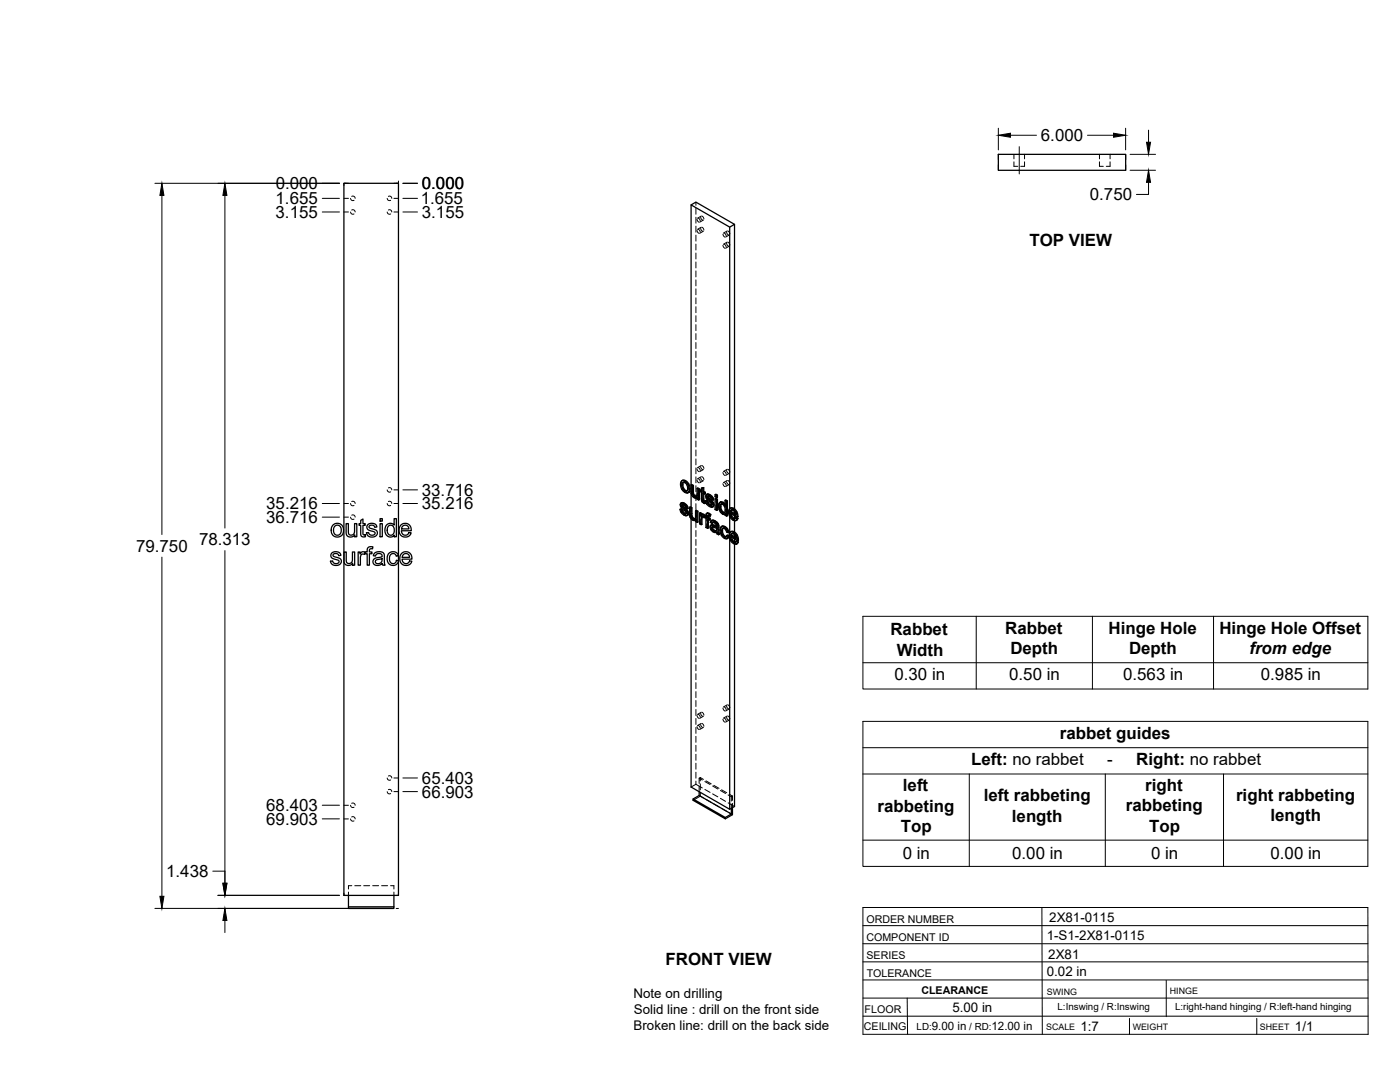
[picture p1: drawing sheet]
<svg xmlns="http://www.w3.org/2000/svg" width="559mm" height="432mm" viewBox="0 0 559 432" stroke-linecap="round" stroke-linejoin="round" font-family="sans-serif">
<!-- layer: Visible -->
<g fill="none" stroke="#000" stroke-width=".51">
<path d="M398.5 61.6h50.8v6.4h-50.8zM275.8 81.8l2-1.1 15.4 8.8-1.9 1.1M293.2 89.5v113.6M272.2 191.8l.8-.2 .7 .2zM272.2 191.8l-.5 .7-.1 .8 .5 1.9 1.6 1.5h.7l.5-.3M272.3 193.6l.3 1.5M272.6 195.1l.3-.2 .8 .8-.3 .2zM272.8 192.5l-.2 .9M272.9 194.9l-.3-1.5-.3 .1 .2-.8 .5-.2 .9 .6 .5 1.4-.2 1.4h-.8M273.4 192l1 1a1.92 1.92 0 0 1 1 2M273.7 195.7l.5 .2M273.7 191.8l1.2 1.3"/>
<path d="M274.6 193.3l.5 1.9 .3-.2-.2 1.2M275.1 195.2l-.2 1.2 .3-.2-.6 .5M275.8 196.7v5.7M276.5 193.9v3.1l.3-.1 .3 .6M276.5 197.1l.3 .6 .3-.2 .5 .4M276.8 197.7l.4 .4h.9l-.3 .1M276.8 193.7l-.7-.3-.3 .1v2.9l.3 1.1 .8 1a.97 .97 0 0 0 1.4 .1v.6l.5 .4M276.8 196.9v-3.2l-.3 .2-.7-.4v-111.7l15.5 8.8v112.3h.9a1.88 1.88 0 0 1 1.9 1.3M277.2 198.1l.6 .1M278.2 194.9l.6 .4 .4-.2v4.3l-.4 .2v-4.3M278.3 198.6l-.3 .2M279.2 195.1l-.7-.4-.3 .2v2.6l-.4 .7"/>
<path d="M280 195.5l-.5 .1v.6l.5 .3v3.3l.8 1h.8l-.1-.7-.6 .1M280 194.8l.9-.2v1.5M280.6 194.8v1.5l.3-.2 .6 .3M280.6 196.3l.6 .3 .3-.2v.6l-.3 .2v-.6M280.6 199.8l.7 .2M280.7 200l.8 .1M280.9 194.6l-.9 .2v1.1l-.5-.3M280.9 197v2.6M281.2 197.2l-.6-.4v2.9l.5 .1M281.6 199.9l.6 .2M282.1 197.3l1.3 .1M282.3 198.3l.1 .3 .3-.2 .2 .4"/>
<path d="M282.4 198.6l.2 .3a1.16 1.16 0 0 1 1.4 .8l.4 .4M282.4 197.2l-.4 .2M282.5 197.4l.6 .2 .3-.2 .7 .6M282.5 199.9l-.6-.2-.3 .2 .4 1.2 .9 .9a1.24 1.24 0 0 0 1.6 .2M282.6 198v.1M282.6 198.9l1.5 1.4 .3-.2 .4 .7M282.7 198.4l-.1-.3-.3 .2 .1-.2 1 .3 .5 1 .6 .2M282.8 197.2l-.9 .3-.2 .9 .4 .8 1.9 1.8-.2 .7M283.1 197.6l.7 .6 .3-.2 .5 .7M283.8 198.2l.5 .7 .3-.2 .2 .8-.3 .1-.2-.7M285.4 199.1l.3-.2 .7 .3-.4 .2zM285.4 197.4l.3-.2 .7 .4-.4 .2z"/>
<path d="M285.4 199.1v4.2l.6 .4M285.4 197.4v.8l.6 .4M286.4 199.2v4.3l-.4 .2v-4.3M286.4 197.6v.8l-.4 .2v-.8M289.4 199.7l.6 .3 .3-.1v5.9l-.3 .2v-6M290.3 199.9l-.6-.4-.3 .2v2.1l-.4-.7M133 209.4l1.7-.6 .9 .2 .8 .6 .6 1v2.1l-1.1 1.3-1.7 .3-1.4-.8-.6-1.6a2.79 2.79 0 0 1 .8-2.5zM133.5 210.1l1.2-.5 .6 .1 .6 .6 .3 1.8-.9 1.3-1 .2-.9-.7-.3-1.5zM138.2 209h.8l.1 3.7a1.31 1.31 0 0 0 1.7 .7 1.31 1.31 0 0 0 .7-1.6v-2.8h.9v5.2h-.8v-.8a1.86 1.86 0 0 1-2.2 .9 1.86 1.86 0 0 1-1.2-2.1zM144 207.7l.9-.6v1.9h.9v.7h-.9v3.3l.2 .4h.7l.1 .8h-1.3l-.6-.6v-3.9h-.7v-.7h.7zM146.7 209.5l1.7-.7a1.77 1.77 0 0 1 2 1.5l-.8 .1a1.17 1.17 0 0 0-1.1-.9 1.17 1.17 0 0 0-1.2 .9l.4 .4 2.1 .6a1.59 1.59 0 0 1 .7 2 1.59 1.59 0 0 1-2 .9l-1.5-.3-.7-1.4 .9-.1 .2 .6 .6 .5 1.4-.2a.82 .82 0 0 0 .2-1.1 .82 .82 0 0 0-1.1-.3l-1-.3a1.38 1.38 0 0 1-.8-2.2zM151.7 209h.9v5.2h-.9z"/>
<path d="M151.7 207h.9v1h-.9zM154.3 209.5l1.1-.6a1.86 1.86 0 0 1 1.9 .7v-2.6h.9v7.2h-.8v-.6a2.16 2.16 0 0 1-2.7 .4 2.16 2.16 0 0 1-1.1-2.4zM154.9 210.1l1.3-.5 1 1v2l-.7 .9h-1l-.8-.9-.1-1.5zM160 209.6l1-.7h1.5l1 .7 .5 1 .1 1.2h-3.9l.2 1 .9 .7a1.43 1.43 0 0 0 1.9-1l.9 .1-.4 .9-1 .7h-1.7l-1-.6-.7-1.7 .1-1.2zM160.7 210l.6-.4 1.1 .1 .6 .6 .2 .8h-2.9zM271.4 203.3l.6 .2M271.9 200.7l1.3 .1M272 203.5l.4-.2 .2 .9-.3 .1zM272.1 201.7l.7 .5M272.2 202l.2 .4a1.49 1.49 0 0 1 1.6 .9l.3 .2M272.2 200.6l-.4 .2M272.3 204.3l.7 .7h.8"/>
<path d="M272.3 200.8l.6 .2 .3-.2 .8 .6M272.4 203.3l-.7-.2-.3 .2 .5 1.3 .8 .8a1.26 1.26 0 0 0 1.6 .2M272.4 202.4l1.5 1.3 .4-.2 .4 .7M272.5 201.4l-.1 .1M272.5 201.8l-.1-.3-.3 .2 .1-.2 1 .3 .5 1 .7 .3M272.6 204.2l.7 .6M272.6 200.6l-.8 .2-.3 .9 .4 .9 1.8 1.7 .2 .5-.3 .3M272.9 201l.7 .6 .4-.2 .5 .7M273 205l.6 .1M273.6 201.6l.5 .7 .4-.2 .2 .8-.3 .2-.3-.8M273.7 205.1h-.1M273.9 203.7l.4 .6 .4-.1 .1 .7"/>
<path d="M274.3 204.3l.2 .8 .3-.2-.2 .6M274.5 205.1l-.2 .5 .3-.1-.4 .3M275.2 202.4l.7 .4 .3-.2v3.2M275.8 207v107.1l15.5 8.9v-107.9M275.9 202.8v3.1l.3-.1 .3 .6M275.9 206l.3 .6 .3-.2 .4 .4M276.2 206.6l.4 .4h.9M276.2 202.6l-.7-.3-.3 .1v3.1l.3 1.1 .8 .8a.97 .97 0 0 0 1.4 .1M276.6 207l.6 .2M277.5 207l-.3 .2M277.6 203.8l.7 .4 .3-.2v4.3l-.3 .2v-4.3M277.7 207.5v.7l.6 .3"/>
<path d="M277.7 207.6l-.2 .1M278.6 204l-.7-.4-.3 .2v2.7l-.4 .7M279.2 204.7l.6 .4 .3-.2v.5l.4-.2M279.8 205.1v.6l.7-.5 .4 .1M280 206.4l.2 2.8-.3 .2v-2.2M280.1 204.9l-.6-.3-.3 .1v4.3l.7 .4M280.2 205.4l.7-.1 .6 .4M280.3 206.1v.1M280.6 205.4l.6 .5M281 206.6l-.8-.5-.2 .3 .3-.2-.1 .8M281.2 206.5l.6 .3v3.7l.6 .4M281.2 206.5v-.4l-.2 .5"/>
<path d="M281.2 200.3l.1 .7M281.2 206.5l-.2 .1M282.2 204.9h.9l.6 .4M282.2 200.1l.3-.2 .3 .8-.3 .2zM282.4 206.6l.7 .4 .3-.2v.6l-.3 .2v-.6M282.5 204.7l-.5 .2M282.5 200.9l.7 .6h.8M282.7 207.3v3.4l-.3 .2v-3.8l.7 .5M282.7 205.7v.7M282.8 205.1l.6 .4 .3-.2-.4 .8 .1-.6M282.8 200.7l.7 .7M283.1 204.9l-.6-.2-.5 .3-.2 1.2-.6-.3 .6-.1"/>
<path d="M283.2 201.5l.6 .2M283.3 206.1a.45 .45 0 0 0-.5-.5 .45 .45 0 0 0-.4 .6v.4l.3-.2 .7 .4M283.9 209.6l.7-.2 1.4 .5M283.9 201.7h-.1M284.1 210.7l.2 .6 .3-.2 .6 .5M284.1 200.3l.4 .6 .3-.1 .2 .7M284.2 210.4l-.1 .3 .3-.2 .2 .6M284.2 209.4l-.5 .2M284.3 211.3l.5 .5h1h-1M284.3 210.3l-.1 .1M284.4 207.8l.8 .3 .3-.2 .8 .6M284.4 210.3l.8 .3a.72 .72 0 0 1 .8 .6 .72 .72 0 0 1-.5 .8"/>
<path d="M284.4 210.3l-.2 .1M284.4 210.3v.2M284.5 200.9l.2 .8 .3-.2-.2 .6M284.5 208.4l-.4 .5 .6-.5 1.1 .9a.48 .48 0 0 1 .1 .8 .48 .48 0 0 1-.7-.2l-.9-.3M284.6 209.4l-1 .3-.2 1 .7 1.1 1.1 .7a.63 .63 0 0 1 .7 0 .63 .63 0 0 1 .3 .5l.6 .4M284.7 201.7l-.2 .5 .3-.1-.5 .3M284.7 207.6l-.8 .2M285.2 208.1l.8 .6 .3-.2 .4 .5M285.5 207.9l-.8-.3-.9 .3-.3 .5 .6 .5M286 208.7l.4 .5 .3-.2 .2 .7M286.4 209.2l.2 .6 .3-.1 .1 2.9M286.6 209.8l.1 2.9 .3-.1 .1 .6-.3 .2-.1-.6"/>
<path d="M287.4 202.4l.3 1.4M287.5 200.4h1.2l.6 .6M287.7 201.3h.7l.7 .8 .3 1.1-.2 1.4M287.7 201.3l-.3 1.1 .4-.2 .3 1.4M287.7 203.8l.4-.2 .7 .8-.5 .1zM287.8 201.2l-.1 .1M287.8 200.3l-.5 .2M288 201.2l-.2 1M288.1 212l.3 1.4 .3-.2 .7 .8M288.2 210.1l.9 .2 .3-.2 1 1M288.4 213.4l.7 .8h.8M288.4 200.6l.6 .5h.4"/>
<path d="M288.4 204.6h.8M288.5 209.9l-.6 .3M288.6 210.8l-.2 1M288.7 200.4l-.9-.1-.7 .4-.2 2.1 1 2 1 .5 .5-.2v.6l.6 .3M288.8 204.4l.4 .1M289.1 210.3l.9 .8a.88 .88 0 0 1 .7 .5 .88 .88 0 0 1-.1 1l-.5-1.3M289.4 210.1l-.9-.2-.7 .4-.4 .9 .1 1.1 .9 2 1 .7h.7M289.4 205.1l-.2 .2M290 213.7l.7 .4M290.6 212.6l-.6-.3-.6-1.1-.9-.4-.4 1.2 .3-.2 .3 1.4M290.7 214.1l.3-.1-.2 .5-.7 .5zM291 214l-.6-.5-.7 .8-.6-.1"/>
<path d="M291.3 206.2v6.3M291.5 212.3h.9a1.88 1.88 0 0 1 1.9 1.2M291.5 204.3l2.1 1.2-.5-1.4-.9-.6-.6 .3-.1 .5 .3-.2 1.7 1M291.7 213.6l2.1 1.2-.6-1.4-.8-.5h-.4l-.3 .7 .3-.1 1.7 .9M291.8 206.1l.8 .9 .8-.1M291.8 205.1l.3 .9M292 203.5l-.2 .6M292 214.4l.3 .9M292 215.5l.8 .8h.8M292.2 212.9l-.2 .6M292.5 203.1l1 .9a1.94 1.94 0 0 1 1.1 2.1M292.6 207l.6 .1"/>
<path d="M292.7 212.4l1.1 1a1.96 1.96 0 0 1 .9 2M292.8 216.3l.5 .2M292.9 202.9l-.9-.3-1 .6-.2 1.1 .2 1.4 .7 1.1 1.2 .9h.9l.7-.8M293.1 212.2l-1-.2-.9 .7-.2 1.3 .3 1.2 .7 1.1 1.2 .8h.7l.8-.8M293.2 217.1v104.8l-1.9 1.1M293.2 204.3v.6M293.2 205.8v1.1M293.2 207.8v4.5M293.2 213.4v.7M293.2 215.1v1.1M293.3 207l-.1 .1M293.5 216.4l-.2 .1"/>
<path d="M293.6 206.7l.6 .4M293.8 204.3l.4 1.9 .4-.1-.4 .1M293.8 216l.6 .5M293.9 213.7l.5 1.9 .3-.2-.3 .2M294.2 206.4l-2.8-1.5 .4 1.2 .3-.1 .8 .8M294.4 215.8l-2.8-1.6 .4 1.3 .3-.2 .8 .9M294.5 206.9l-.7 .8M294.5 206.9l-.6-.4-.7 .6M294.7 216.3l-.7 .8M294.7 216.3l-.6-.5-.8 .7M132.4 220.7l1.4-.5a1.81 1.81 0 0 1 2.3 1.4l-.9 .2a1.21 1.21 0 0 0-1.1-.9 1.21 1.21 0 0 0-1.2 .8l.3 .4 2.3 .7a1.6 1.6 0 0 1 .6 2 1.6 1.6 0 0 1-2 .9l-1.6-.5-.6-1.2 .9-.2 .3 .8 .6 .3 1.3-.2a.81 .81 0 0 0 .2-1.1 .81 .81 0 0 0-1-.3l-1.1-.3a1.37 1.37 0 0 1-.7-2.3zM137.3 220.3h.9v3.8a1.32 1.32 0 0 0 1.7 .7 1.32 1.32 0 0 0 .8-1.7v-2.8h.9v5.3h-.8v-.8a1.86 1.86 0 0 1-2.3 .8 1.86 1.86 0 0 1-1.2-2.1z"/>
<path d="M143 220.3h.7v.8a1.27 1.27 0 0 1 2.1-.7l.8-.1v-1.2a1.55 1.55 0 0 1 2.2-.9l-.1 .8a.81 .81 0 0 0-.9 0 .81 .81 0 0 0-.4 .8v.5h1.1v.7h-1.1v4.6h-.8v-4.6h-.8v-.4l-.3 .7-.9-.2-.6 .5-.2 4h-.8zM149.5 220.8l1.6-.6 1.2 .1 .8 .4 .6 4.9h-.9l-.2-.7-1.2 .7h-1.2l-.9-.4-.4-.7a1.74 1.74 0 0 1 2-2l.6-.1a.8 .8 0 0 0 1-.8 .8 .8 0 0 0-1.1-.7l-1 .2-.5 .8-.9-.1zM150.1 223.5l2.4-.6a1.59 1.59 0 0 1-.6 1.8 1.59 1.59 0 0 1-1.9-.1l-.2-.5zM155.2 220.9l1-.6h1.5l.8 .4 .5 1-.8 .3a1.47 1.47 0 0 0-2-.9 1.47 1.47 0 0 0-.8 2l.5 1.4 .7 .4 1.1-.2 .5-1.1 .9 .1-.3 1-1 .8-1.3 .1-.8-.3-.8-.8-.4-1.1 .1-1.2zM159 223.7v-150.5h-21.7v284.1h21.7v-133.3M160.3 220.9l1-.6h1.5l.9 .6 .6 1.1 .1 1.1h-3.9l.2 1 .8 .8a1.46 1.46 0 0 0 2-1l.8 .3-.4 .8-1 .6h-1.6l-1-.6-.5-.8-.2-1.2 .1-1.2zM161 221.3l.6-.3h1l.6 .5 .3 .9h-3zM279.1 316v1.5l-2.5 1.4v.5l12.9 7.4v-.6l-12.9-7.3M279.1 317.5l12.8 7.3-2.4 1.4M291.9 322.6v2.2M292.4 322.3v2.8l-2.9 1.7M139.1 357.3v5.2h18.1v-.6h-18.1"/>
<path d="M157.2 357.3v4.6"/>
</g>
<!-- layer: Hidden -->
<g fill="none" stroke="#000" stroke-width=".4">
<path d="M139.9 79.2l.5 .7h.9M140.4 78.4l.8-.1 .6 .9M154.6 79.2l.4 .7h.9M155 78.4h1l.4 .8M404.7 64.6v1.8h1.5M404.7 61.6v1.8M408.9 64.6v1.8h-1.5M408.9 61.6v1.8M438.8 64.6v1.8h1.6M438.8 61.6v1.8M443.1 64.6v1.8h-1.5M443.1 61.6v1.8"/>
<path d="M139.9 84.6l.5 .8h.9M140.4 83.8h.8l.6 .8M154.6 84.6l.4 .8h.9M155 83.8l1 .1 .4 .7M277.8 80.7v1.2M277.8 83.1v2.4M277.8 86.7v2.4M277.8 90.3v2.3M277.8 93.8v2.4M277.8 97.4v2.4M278.2 91.9l.3 .9 .5 .3M278.2 87.5l.3 .8 .5 .4"/>
<path d="M278.7 91.5l.5 .4 .3 .8M278.7 87.1l.5 .4 .3 .7M279.7 91.1l.2 .7 .6 .5M279.7 86.7l.2 .7 .6 .4M279.8 90.7l-1.4 .8M279.8 86.3l-1.4 .8M280.1 90.7l.7 .5 .1 .6M280.1 86.2l.7 .6 .1 .6M280.8 92.3l-1.5 .8M280.8 87.8l-1.5 .8M288.6 97.9l.3 .8 .5 .4M288.6 93.5l.3 .8 .5 .3"/>
<path d="M289 97.5l.6 .4 .3 .7M289 93l.6 .4 .3 .8M290 97.1l.2 .6 .6 .6M290 92.6l.2 .7 .6 .5M290.2 96.6l-1.4 .9M290.2 92.2l-1.4 .8M290.5 96.6l.6 .6 .2 .6M290.5 92.2l.6 .6 .2 .6M291.1 98.2l-1.4 .9M291.1 93.8l-1.4 .8M277.8 101v2.4M277.8 104.5v2.4"/>
<path d="M277.8 108.1v2.4M277.8 111.7v2.4M277.8 115.3v2.3M277.8 118.9v2.3M277.8 122.4v2.4M277.8 126v2.4M277.8 129.6v2.3M277.8 133.1v2.4M277.8 136.7v2.4M277.8 140.3v2.4M277.8 143.8v2.4M277.8 147.4v2.4"/>
<path d="M277.8 151v2.4M277.8 154.6v2.4M277.8 158.1v2.4M277.8 161.7v2.4M277.8 165.3v2.4M277.8 168.8v2.4M277.8 172.4v2.4M277.8 176v2.4M277.8 179.6v2.3M154.6 195.5l.6 .9 .7-.1M155 194.7l1 .1 .4 .7M271.9 193.1l.5 1.9-.3 .2"/>
<path d="M272.4 195l1.3 1.3-.3 .2M272.5 191.6l-.9 1.7M272.8 192.5l-.2 .1M272.9 192.4h.8l-.3 .2M273.7 192.4l.8 .9-.3 .2M273.7 196.3l.9 .3-.3 .2M274.5 195.8l-.3 .1M274.5 193.3l.3 1.4-.4 .2M274.8 194.7l-.1 .8-.5 .4M274.9 196.5l-.3 .1M275.8 193.5v3.2M276.1 193.4l.1 3.3-.3 .2"/>
<path d="M276.2 196.7l.2 .7-.3 .1M276.4 197.4l.4 .6-.3 .2M276.8 198l.6 .5-.3 .1M277.4 198.5l.8 .2 .4-.3-.3 .2M277.8 183.1v2.4M277.8 186.7v2.4M277.8 190.3v2.4M277.8 193.8v2.4M277.8 197.4v2.4M278.1 198.1h.1M278.2 191.5l.3 .8 .5 .4M278.2 187.1l.3 .8 .5 .3"/>
<path d="M278.3 198l-.4 .2M278.4 198.6h-.1M278.4 197.8l-.3 .3M278.5 194.7v2.8l-.4 .5M278.6 198.4v.7l-.3 .1M278.6 199.1l.6 .3M278.7 191.1l.5 .4 .3 .7M278.7 186.6l.5 .4 .3 .8M279.7 190.7l.2 .7 .6 .5M279.7 186.2l.2 .7 .6 .5M279.8 196l.5 .3-.3 .2M279.8 195.5v.5l-.3 .2"/>
<path d="M279.8 190.3l-1.4 .8M279.8 185.8l-1.4 .8M280 195.5l.3 .2M280.1 190.2l.7 .6 .1 .6M280.1 185.8l.7 .6 .1 .6M280.3 196.3l.1 3.4-.4 .2M280.3 194.6v1.1l-.3 .2M280.4 199.7l.2 .5-.3 .1M280.6 196.8l.3-.2v.4M280.8 191.8l-1.5 .9M280.8 187.4l-1.5 .8M280.9 196.6l.6 .4"/>
<path d="M281.9 199.7l.5 1.3-.3 .2M282 197.8l.2 .7-.4 .2M282.1 197.4l-.4 .6M282.2 198.5l.4 .7-.4 .1M282.3 197.2l-.5 .4M282.5 198l.3-.2-.2 .2M282.6 199.2l1.6 1.5-.4 .2M282.7 197.9l-.3 .2M282.8 197.8l.6 .2-.3 .2M283.4 198l.6 .5-.3 .2M284 198.5l.2 .7-.3 .2M284.2 199.2l.6 .3"/>
<path d="M285.7 197.2v.9l-.3 .1M285.7 198.9v1.5M285.7 198.1l.7 .3M288.6 188.6l.3 .8 .5 .3M288.6 193l.3 .8 .5 .4M289 188.1l.6 .4 .3 .8M289 192.6l.6 .4 .3 .8M289.7 199.5v2.1l-.3 .2M290 187.7l.2 .7 .6 .5M290 192.2l.2 .7 .6 .5M290.2 187.3l-1.4 .9M290.2 191.8l-1.4 .8"/>
<path d="M290.5 187.3l.6 .6 .2 .6M290.5 191.7l.6 .6 .2 .6M291.1 188.9l-1.4 .8M291.1 193.3l-1.4 .9M139.9 206.4l.5 .8h.9M139.9 200.9l.5 .8h.9M140.4 205.6l.8-.1 .6 .9M140.4 200.2l.8-.1 .6 .8M154.6 200.9l.6 .9 .7-.1M155 200.2h1l.4 .7M271.7 203.1l.5 1.3-.3 .2M271.8 201.3l.2 .6-.3 .2"/>
<path d="M271.9 200.8l-.4 .6M272 201.9l.4 .7-.3 .2M272.1 200.6l-.5 .4M272.2 204.4l1.1 1-.3 .1M272.3 201.4l.3-.1-.1 .1M272.4 202.6l1.6 1.5-.3 .2M272.6 201.3l-.4 .2M272.6 201.3l.6 .1-.3 .2M273.2 201.4l.6 .6-.3 .1M273.3 205.4l.8 .3-.3 .1M273.8 202l.3 .6-.4 .2M274 204.9l-.2 .1"/>
<path d="M274 204.1l.2 .5-.3 .2M274 204.9l-.3 .2 .3-.2M274.1 202.6l.6 .3M274.2 204.6l-.2 .3M274.5 205.6l-.4 .1M275.5 202.3l.1 3.3-.3 .2M275.6 205.6l.2 .7-.3 .2M275.8 206.3l.4 .6-.3 .2M275.8 202.4v1.7M275.8 205.3v1.7M276.2 206.9l.6 .5-.3 .2M276.8 207.4l.7 .2 .5-.3-.2 .2"/>
<path d="M277.5 207h.1M277.7 206.9l-.4 .2M277.8 201v2.4M277.8 204.6v2.3M277.8 208.1v2.4M277.8 211.7v2.4M277.8 215.3v2.4M277.8 218.9v2.3M277.8 206.7l-.3 .3M277.9 203.6v2.8l-.4 .5M278 207.3v.7l-.3 .2M278 208l.6 .3"/>
<path d="M279.5 207.3v1.6l-.3 .1M279.5 204.6v1.5M279.5 208.9l.7 .3M280.1 206.1l.8-.1-.3 .2M280.1 205.4v.1M280.2 206.1l.3-.2-.2 .2M280.4 205.2l-.6 .5M280.6 200.2l.6 .4-.4 .2M280.9 206l.4 .4M281.2 200.6l.4 .2M281.2 206.1l.3-.1-.2 .4M281.5 205.7v.1"/>
<path d="M281.5 206.3l.6 .3-.3 .2M281.5 206l-.2 .4M281.5 205.7l-.3 .3M281.8 205.8l.3 .2M282.1 209.1v1.2l-.3 .2M282.1 210.3l.6 .4M282.1 206.6v1.3M282.2 205l-.1 1-.3 .2M282.3 204.7l-.5 .4M282.4 201l1.1 1-.3 .1M282.4 207.1l.3-.2v.4M282.5 205.7l.4-.2-.2 .2"/>
<path d="M282.7 206.9l.7 .5M282.9 205.5l.4 .1-.4 .2M283.3 205.6l.3 .3M283.5 202l.8 .2-.3 .2M283.7 210.1l.4 1.1-.4 .2M283.8 209.6l-.4 .7M283.8 208.3l.7 .4M284 209.5l-.5 .3M284.1 211.2l.9 .9-.3 .2M284.1 201.5h-.1M284.1 207.7l-.6 .7M284.2 200.7l.1 .5-.3 .2"/>
<path d="M284.2 201.5l-.3 .2 .2-.2M284.2 207.6l-.4 .3M284.3 201.2l-.2 .3M284.4 208.4l.4-.1-.3 .1M284.5 210.2l.2-.1zM284.5 210.2l-.2 .1M284.6 210.1l-.4 .2M284.6 202.2h-.3M284.7 210.1l1.6 .5-.3 .2M284.8 208.3l.6 .1-.3 .2M285 212.1l.7 .2-.3 .2M285.4 208.4l.7 .7-.3 .2"/>
<path d="M285.7 212.3h.7l-.4 .1M285.7 201.6v1.6l-.3 .1M285.7 203.2l.7 .3M286 209.9l.3 .1M286 211.7l-.3 .2M286.1 209.1l.2 .7-.3 .2M286.2 211.5l-.4 .3M286.3 210.6l-.1 .9-.3 .2M286.3 209.8l-.3 .4M286.4 212.3l.1 .6-.3 .1M286.5 212.9l.6 .3M287.1 201.8l.2 1.3-.3 .2"/>
<path d="M287.3 200.7l-.2 1.1-.3 .2M287.3 203.1l.6 1.1-.3 .2M287.6 200.4l-.6 .5M287.7 211.4l.5 2-.3 .2M287.9 204.2l.8 .8-.3 .1M287.9 210.3l-.2 1.1-.3 .2M288 201.1h.7l-.3 .2M288 201.1l-.2 .1M288 201.1v.1M288.1 201.1l-.3 .1M288.2 213.4l1.2 1.3-.3 .1M288.2 210l-.6 .5"/>
<path d="M288.6 210.8l-.2 .1M288.7 210.7l.8 .1-.4 .1M288.7 205l.7 .1 .4-.2-.4 .2M288.7 201.1l.8 .8-.4 .2M289.4 201.1l.3 .5M289.4 214.7l1.1 .1M289.5 210.8l.5 .5-.3 .2M289.5 201.9l.3 1.5-.4 .2M289.5 205.1h-.1M289.8 203.4l-.2 .8-.4 .3 .3-.1M289.8 204.9v.6l-.4 .2M289.8 205.5l.5 .3"/>
<path d="M290 211.3l.3 .8-.3 .2M290 214.1l-.1 .1M290.3 212.1l.6 .3M290.4 213.5l-.7 .8M291.1 204.1l.5 1.9-.3 .2M291.3 202.9v3.3M291.3 212.5v2.6M291.3 213.5l.5 1.9-.3 .2M291.4 204.9l.4-.2v.4M291.6 206l1.3 1.4-.3 .2M291.6 202.7l-.8 1.6M291.6 214.2l.4-.2v.4"/>
<path d="M291.8 204.7l2.7 1.6M291.8 215.4l1.3 1.3-.3 .2M291.8 212.1l-.8 1.6M292 214l2.7 1.6M292 203.5l-.2 .1M292.1 203.4l.8 .1-.4 .1M292.2 212.9h-.2M292.3 212.7l.8 .1-.4 .2M292.9 203.5l.7 .8-.3 .2M292.9 207.4l1.1 .2-.4 .2M293.1 212.8l.7 .9-.3 .2M293.1 216.7l1.1 .3-.4 .2"/>
<path d="M293.2 203.1v1.2M293.2 204.9v.9M293.2 206.9v.9M293.2 212.3v1.1M293.2 214.1v1M293.2 216.2v.9M293.4 206.9h.1M293.5 205.1l.4 .2M293.6 206.9l-.3 .1 .2-.1M293.6 216.3h.1M293.6 204.3l.3 1-.3 .2M293.7 216.3l-.2 .1"/>
<path d="M293.7 214.4l.4 .3M293.8 216.2l-.3 .2M293.8 213.7l.3 1-.3 .1M293.9 206.5l-.4 .4M294.1 215.8l-.4 .5M294.1 207.5l-.1 .1M294.3 216.9l-.1 .1M159 223.7v.3M277.8 222.4v2.4M277.8 226v2.4M277.8 229.6v2.3M277.8 233.2v2.3"/>
<path d="M277.8 236.7v2.4M277.8 240.3v2.4M277.8 243.9v2.3M277.8 247.4v2.4M277.8 251v2.4M277.8 254.6v2.4M277.8 258.1v2.4M277.8 261.7v2.4M277.8 265.3v2.4M277.8 268.9v2.4M277.8 272.4v2.4M277.8 276v2.4"/>
<path d="M277.8 279.6v2.4M277.8 283.1v2.4M277.8 286.7v2.4M277.8 290.3v2.4M277.8 293.9v2.3M277.8 297.4v2.4M278.2 285.5l.3 .8 .5 .4M278.2 290l.3 .8 .5 .3M278.7 285.1l.5 .4 .3 .7M278.7 289.5l.5 .4 .3 .8M279.7 284.7l.2 .7 .6 .5M279.7 289.1l.2 .7 .6 .5"/>
<path d="M279.8 284.3l-1.4 .8M279.8 288.7l-1.4 .8M280.1 284.2l.7 .6 .1 .6M280.1 288.7l.7 .5 .1 .7M280.8 285.8l-1.5 .9M280.8 290.3l-1.5 .8M288.6 282.6l.3 .8 .5 .3M288.6 287l.3 .8 .5 .4M289 282.1l.6 .4 .3 .8M289 286.6l.6 .4 .3 .8M290 281.7l.2 .7 .6 .5M290 286.2l.2 .7 .6 .5"/>
<path d="M290.2 281.3l-1.4 .9M290.2 285.8l-1.4 .8M290.5 281.3l.6 .6 .2 .6M290.5 285.7l.6 .6 .2 .6M291.1 282.9l-1.4 .8M291.1 287.3l-1.4 .9M154.6 310.5l.6 .8h.7M154.6 315.9l.4 .8h.9M155 309.7h1l.4 .8M155 315.1h.9l.5 .8M277.8 301v2.4M277.8 304.6v2.4"/>
<path d="M277.8 308.2v2.3M277.8 311.7v1.3M277.8 313l-2 1.1M277.8 313l2.5 1.5M279.1 313.9v2.1M279.1 310.6l1.2 .7M279.5 311.6v-1.3l-.4 .3v2.1M279.5 317.7l-2.9 1.7M279.5 312.8v2.4M279.5 316.4v1.3M279.5 310.3l1.3 .7M279.5 317.7l1.3 .8"/>
<path d="M281.3 311.9l2.1 1.2M281.3 315l2.1 1.2M281.8 311.6l2.1 1.2M281.8 319l2.1 1.2M284.4 313.7l2.1 1.2M284.4 316.8l2.1 1.2M284.9 313.4l2.1 1.2M287.5 315.5l2.1 1.2M287.5 318.6l2.1 1.2M288 315.2l2.1 1.2M290.6 317.2l1.3 .8 .5-.3M291.1 317l1.3 .7"/>
<path d="M291.9 318v1.7M292.4 317.7v1.7M139.9 321.4l.5 .8 .9-.1M139.9 326.8l.5 .8h.9M140.4 320.6l.8-.1 .6 .9M140.4 326h.8l.6 .8M284.9 320.8l2.1 1.2M288 322.6l2.1 1.2M290.6 320.4l2.6 1.5M291.1 324.4l1.3 .7M291.9 320.9v1.7M292.4 320.6v1.7"/>
<path d="M139.1 356v1.3M140.4 353.5h-1.3v1.3M141.6 353.5h2.4M145.2 353.5h2.4M148.8 353.5h2.3M152.3 353.5h2.4M155.9 353.5h1.3v1.3M157.2 356v1.3"/>
</g>
<!-- layer: Reference -->
<g fill="none" stroke="#000" stroke-width=".4">
<path d="M137.3 73.2h1.8M137.3 79.2h1.8M138.2 73.2h-.9v.9M157.2 73.2h1.8M157.2 79.2h1.8M159 72.2v1h-.9M398.5 61.6v2.1M398.5 65.8v2.2M449.3 61.6v2.1M449.3 65.8v2.2M137.3 84.6h1.8M157.2 84.6h1.8"/>
<path d="M157.2 195.5h1.8M137.3 200.9h1.8M137.3 206.4h1.8M157.2 200.9h1.8M157.2 310.5h1.8M157.2 315.9h1.8M137.3 321.4h1.8M137.3 326.8h1.8M137.3 356.4v.9h.9M159 356.4v.9h-.9M158.1 362.5h.9"/>
</g>
<!-- layer: Hidden Narrow -->
<path d="M276.1 196l-.3 .2M278.5 197l-.3 .2M280.3 198.8l-.3 .1M273.3 203.5l-.3 .1M275.5 204.9l-.3 .2M277.9 205.9l-.3 .2M282.1 205.6l-.3 .2M283.5 200.1l-.3 .1M285.3 210.3l-.3 .2M286.3 210.9l-.3 .2" fill="none" stroke="#000" stroke-width=".4"/>
<!-- layer: Visible Narrow -->
<path d="M276.8 196.1l-.3 .2M280.9 199.2l-.3 .1M283.5 199.3l-.3 .2M273.3 202.7l-.3 .2M276.2 205l-.3 .2M282.7 206l-.3 .2M285.2 209.6l-.3 .2M287 210.4l-.4 .1M287 211.3l-.4 .2" fill="none" stroke="#000" stroke-width=".4"/>
<!-- layer: Titleblock -->
<path d="M344.4 362.2h201.6l.1 50.6h-201.7zM344.4 376.6h201.6M344.4 369.4h201.6M415.9 362.2l.1 50.6M344.4 383.9h201.6M344.4 398.3h201.6M344.4 391.1h201.6M362.1 398.3l.1 14.4M465.5 391.3v14.4M344.4 405.5h201.7M450.8 406.4v6.4M501.6 406.4v6.4" fill="none" stroke="#000" stroke-width=".4"/>
<!-- layer: Custom Tables -->
<path d="M344.4 246h201.6v29h-201.6zM389.7 246v29M436 246v29M484.4 246v29M344.4 264.5h201.6M344.4 287.9h201.6v57.9h-201.6zM344.4 298.4h201.6M344.4 308.9h201.6M386.9 308.9v36.9M441.2 308.9v36.9M488.4 308.9v36.9M344.4 335.3h201.6" fill="none" stroke="#000" stroke-width=".4"/>
<!-- layer: FD_Dimensions -->
<g fill="none" stroke="#000" stroke-width=".4">
<path d="M398.5 51.2v8.6M403.3 54h10.4M434.1 54h10.4M449.3 51.2v8.6M458.4 51.9v4.9M61.8 73.2h73.7M64.6 78v135.3M89.8 78v132.7M128.6 79.2h6.9M160.8 73.2h5.8M160.8 79.2h5.8M451.1 61.6h10.1"/>
<path d="M451.1 67.9h10.1M458.4 72.8v4.8h-4.8M128.6 84.6h6.9M160.8 84.6h5.8M160.8 195.5h5.8M89.8 219.7v132.8M128.6 200.9h6.9M128.6 206.4h6.9M160.8 200.9h5.8M64.6 222.3v135.4M160.8 310.5h5.8M160.8 315.9h5.8"/>
<path d="M128.6 321.4h6.9M128.6 326.8h6.9M84.9 347.7h4.9M87 357.3h48.5M61.8 362.5h94.6M89.8 367.3v4.9"/>
</g>
<path d="M398.5 54l4.8-.8v1.6zM444.5 53.2l4.8 .8-4.8 .8zM457.6 56.8h1.6l-.8 4.8zM64.6 73.2l.8 4.8h-1.6zM89.8 73.2l.8 4.8h-1.6zM458.4 67.9l.8 4.9h-1.6zM63.8 357.7h1.6l-.8 4.8zM89 352.5h1.6l-.8 4.8zM89.8 362.5l.8 4.8h-1.6z" fill="#000" stroke="#000" stroke-width=".4"/>
<!-- layer: Smart Centers -->
<path d="M406.8 58.5v10.9" fill="none" stroke="#000" stroke-width=".4"/>
<g font-size="6.7">
<text x="415.5" y="56.3">6.000</text>
<text x="110" y="75.5">0.000</text>
<text x="168.4" y="75.5">0.000</text>
<text x="110" y="81.5">1.655</text>
<text x="167.9" y="81.5">1.655</text>
<text x="435" y="80">0.750</text>
<text x="110" y="87">3.155</text>
<text x="168.4" y="87">3.155</text>
<text x="410.9" y="98.2">TOP VIEW</text>
<text x="168.4" y="197.9">33.716</text>
<text x="106.3" y="203.3">35.216</text>
<text x="168.4" y="203.3">35.216</text>
<text x="106.3" y="208.7">36.716</text>
<text x="54.3" y="220.2">79.750</text>
<text x="79.4" y="217.6">78.313</text>
<text x="355.4" y="253.6">Rabbet</text>
<text x="401.2" y="252.9">Rabbet</text>
<text x="442.5" y="252.9">Hinge Hole</text>
<text x="486.7" y="252.9">Hinge Hole Offset</text>
<text x="357.9" y="261.6">Width</text>
<text x="403.3" y="261">Depth</text>
<text x="450.6" y="261">Depth</text>
<text x="498.7" y="261">from edge</text>
<text x="357" y="271.4">0.30 in</text>
<text x="402.8" y="271.4">0.50 in</text>
<text x="448.3" y="271.4">0.563 in</text>
<text x="503.3" y="271.4">0.985 in</text>
<text x="423" y="294.8">rabbet guides</text>
<text x="387.6" y="305.4">Left: no rabbet</text>
<text x="441.9" y="305.4">-</text>
<text x="453.5" y="305.4">Right: no rabbet</text>
<text x="168.4" y="312.8">65.403</text>
<text x="360.4" y="315.8">left</text>
<text x="457.1" y="315.8">right</text>
<text x="106.3" y="323.7">68.403</text>
<text x="168.4" y="318.3">66.903</text>
<text x="350.3" y="323.9">rabbeting</text>
<text x="392.7" y="319.8">left rabbeting</text>
<text x="449.4" y="323.8">rabbeting</text>
<text x="493.4" y="319.8">right rabbeting</text>
<text x="106.3" y="329.2">69.903</text>
<text x="403.9" y="327.9">length</text>
<text x="507" y="327.8">length</text>
<text x="359.5" y="331.9">Top</text>
<text x="458.6" y="331.9">Top</text>
<text x="360.3" y="342.9">0 in</text>
<text x="404" y="342.9">0.00 in</text>
<text x="459.4" y="342.9">0 in</text>
<text x="507.1" y="342.9">0.00 in</text>
<text x="66.3" y="350">1.438</text>
<text x="265.7" y="385.2">FRONT VIEW</text>
</g>
<g font-size="5.3">
<text x="418.8" y="368">2X81-0115</text>
<text x="417.8" y="375.1">1-S1-2X81-0115</text>
<text x="418.4" y="382.5">2X81</text>
<text x="417.8" y="389.5">0.02 in</text>
<text x="252.9" y="398.4">Note on drilling</text>
<text x="253" y="404.9">Solid line : drill on the front side</text>
<text x="380.1" y="404">5.00 in</text>
<text x="252.9" y="411.2">Broken line: drill on the back side</text>
<text x="431.3" y="411.5">1:7</text>
<text x="516.9" y="411.5">1/1</text>
</g>
<g font-size="4.6">
<text x="371.9" y="411.2">9.00 in</text>
<text x="395.8" y="411.2">12.00 in</text>
</g>
<g font-size="4.3">
<text x="345.8" y="368.4">ORDER NUMBER</text>
<text x="345.8" y="375.5">COMPONENT ID</text>
<text x="345.8" y="382.7">SERIES</text>
<text x="345.9" y="389.9">TOLERANCE</text>
<text x="367.7" y="396.7">CLEARANCE</text>
<text x="345.1" y="404.3">FLOOR</text>
<text x="344.8" y="411.1">CEILING</text>
</g>
<g font-size="3.9">
<text x="422.1" y="403.1">L:Inswing / R:Inswing</text>
<text x="469" y="403.1">L:right-hand hinging / R:left-hand hinging</text>
<text x="365.9" y="411.2">LD:</text>
<text x="386.9" y="411.2">/ RD:</text>
</g>
<g font-size="3.5">
<text x="417.9" y="397">SWING</text>
<text x="466.9" y="396.9">HINGE</text>
<text x="417.5" y="410.9">SCALE</text>
<text x="452.1" y="410.9">WEIGHT</text>
<text x="502.9" y="410.9">SHEET</text>
</g>
</svg>
